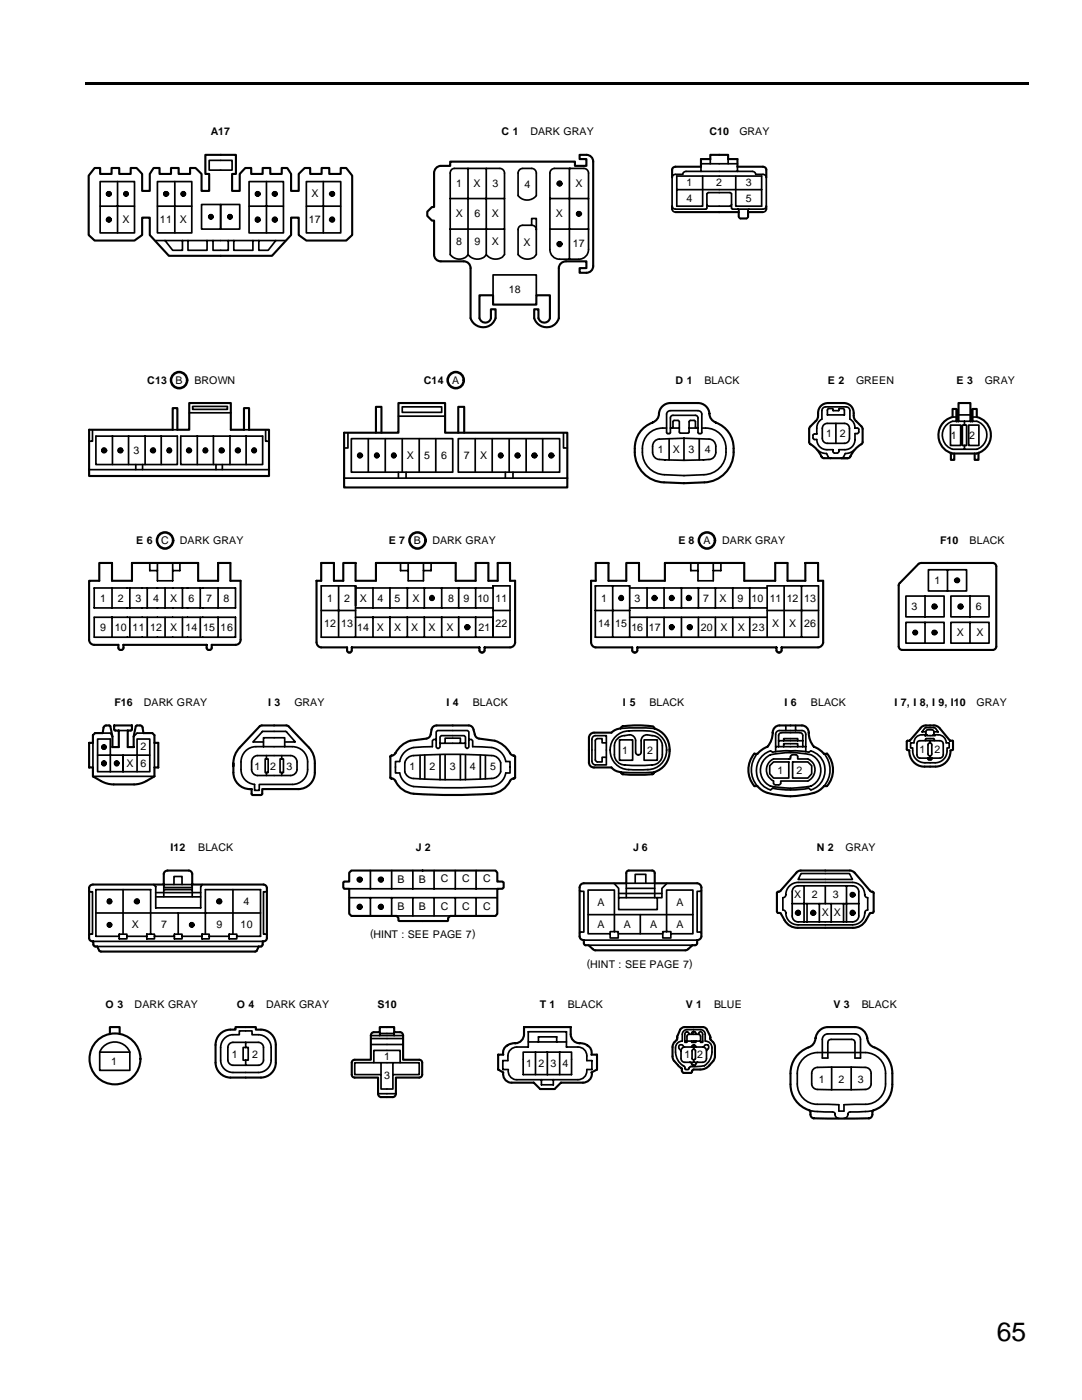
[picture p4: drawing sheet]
<svg xmlns="http://www.w3.org/2000/svg" width="216mm" height="279mm" viewBox="0 0 216 279" stroke-linecap="round" stroke-linejoin="round" font-family="sans-serif">
<path d="M17 16.5h188.3v.5h-188.3z" fill-rule="evenodd" fill="#000"/>
<g fill="none" stroke="#000" stroke-width=".34">
<path d="M20 36.2h6.8v10.3h-6.8zM21.6 38.4v.6M21.8 38.4v.6M23.5 36.2v10.3M25.1 38.4v.6M25.2 38.4v.6M31.4 36.2h6.9v10.3h-6.9zM33 38.4v.6M33.3 38.4v.6M34.9 36.2v10.3M36.5 38.4v.6M36.7 38.4v.6"/>
<path d="M41.7 32h4.6v2h-4.6zM49.7 36.2h6.9v10.3h-6.9zM51.3 38.4v.6M51.6 38.4v.6M53.2 36.2v10.3M54.8 38.4v.6M54.9 38.4v.6M61.1 36.2h6.9v10.3h-6.9zM64.5 36.2v10.3M66.2 38.4v.6M66.4 38.4v.6M89.8 39.6h10.9"/>
<path d="M90.1 33.9l.6-.3h9a.94 .94 0 0 1 1 .9v16.3a2.22 2.22 0 0 1-3.7 0 2.22 2.22 0 0 1-3.6 0 2.15 2.15 0 0 1-3.6 0v-16.3zM93.4 33.6v17.2M97 33.6v17.2M103.7 33.9l.6-.3h1.8a.94 .94 0 0 1 .9 .9v4.5a2.3 2.3 0 0 1-3.6 0v-4.5zM109.7 39.6h7.7M110 33.9l.7-.3h5.8a.94 .94 0 0 1 .9 .9v15.3a1.92 1.92 0 0 1-1.9 1.9h-3.8a1.92 1.92 0 0 1-2-1.9v-15.3zM111.6 36.3v.6M111.8 36.3v.6M113.6 33.6v18.1M134.3 35l.5-.2h1.4a.65 .65 0 0 1 .7-.6h13.2a.65 .65 0 0 1 .7 .6h1.4a.65 .65 0 0 1 .7 .6v5.7a.65 .65 0 0 1-.7 .6h-6.1l-.1-.2v-2.8l-.4-.3-4.4 .1-.1 .2v2.8l-.2 .2h-6.1a.65 .65 0 0 1-.7-.6v-5.7zM135 37.8h17M139.9 33.3v.9"/>
<path d="M139.9 32.7h7.3M140.2 35.1v6h-5.2v-6h17v6h-5.2v-6M141.7 31.8v.9M145.3 31.8v.9M147.2 33.3v.9M20 41.1h6.8M21.6 43.5v.6M21.8 43.5v.6M31.1 48h25.9M31.4 41.1h6.9M32.9 48l1.6 2h1.9v-2M37.5 48v2h3.8v-2"/>
<path d="M40.2 40.8h3.8v4.9h-3.8zM42 42.9v.7M42.2 42.9v.7M42.5 48v2h3.1v-2M44 40.8h3.8v4.9h-3.8zM45.8 42.9v.7M46 42.9v.7M46.7 48v2h3.8v-2M49.7 41.1h6.9M51.3 43.5v.6M51.6 43.5v.6M51.6 48v2h1.9l1.5-2"/>
<path d="M54.8 43.5v.6M54.9 43.5v.6M61.1 41.1h6.9M66.2 43.5v.6M66.4 43.5v.6M89.8 45.7h10.9M98.4 58.9v-4h8.6v4M106.1 45h-1.8a.87 .87 0 0 0-.9 .8v5a2.26 2.26 0 0 0 3.6 0v-5M106.1 45a.87 .87 0 0 1 .9 .8M106.1 45v-1.4h.9v2.2M109.7 45.7h7.7M111.6 48.3v.7"/>
<path d="M111.8 48.3v.7M115.4 42.3v.7M115.7 42.3v.7M134.1 41.7a.65 .65 0 0 0 .7 .6M141.1 40.8l.3 .3h4.2l.4-.3M147.2 41.7l.2 .6M147.4 43.3l.3 .3M149.3 43.3l-.4 .3M149.4 41.7l-.1 .6M152.9 41.7a.65 .65 0 0 1-.7 .6M17.8 93.7h35.9M18.5 85.8v2.3h-.7"/>
<path d="M19.1 87h16.3v5.7h-16.3zM20.7 89.6v.6M20.9 89.6v.6M22.4 87v5.7M24 89.6v.6M24.1 89.6v.6M25.7 87v5.7M27.1 92.7v1M28.4 92.7v1M29 87v5.7M30.4 89.6v.6M30.6 89.6v.6"/>
<path d="M32.2 87v5.7M33.7 89.6v.6M33.9 89.6v.6M34.5 85.8h.9M36.1 87h16.3v5.7h-16.3zM37.6 89.6v.6M37.8 82.4h8.3M37.8 89.6v.6M38.4 81.1h7v.6h-7zM39.4 87v5.7M40.9 89.6v.6M41.1 89.6v.6"/>
<path d="M42.6 87v5.7M43.1 92.7v1M44.1 89.6v.6M44.4 89.6v.6M44.4 92.7v1M45.9 87v5.7M47.4 89.6v.6M47.6 89.6v.6M48.7 85.8h1M49.1 87v5.7M50.6 89.6v.6M50.8 89.6v.6"/>
<path d="M53 85.8v2.3h.7M68.7 95.4h44.5M69.4 86.4v3h-.7M70.1 87.5h20.2v6.7h-20.2zM71.7 90.6v.6M72 90.6v.6M73.5 87.5v6.7M75.1 90.6v.6M75.3 90.6v.6M76.9 87.5v6.7M78.5 90.6v.6M78.7 90.6v.6"/>
<path d="M79.5 83.1h9.3M79.5 94.2v1.2M80.3 81.2h7.8v1.1h-7.8zM80.3 87.5v6.7M81 94.2v1.2M83.7 87.5v6.7M87 87.5v6.7M91.4 87.5h20.3v6.7h-20.3zM94.8 87.5v6.7M98.2 87.5v6.7M99.8 90.6v.6M100 90.6v.6"/>
<path d="M100.8 94.2v1.2M101.6 87.5v6.7M102.4 94.2v1.2M103.2 90.6v.6M103.4 90.6v.6M105 87.5v6.7M106.5 90.6v.6M106.8 90.6v.6M108.3 87.5v6.7M109.9 90.6v.6M110.2 90.6v.6M112.4 86.4v3h.8"/>
<path d="M133 85.4a4.2 4.2 0 0 0-4.8 4.9 4.5 4.5 0 0 0 4.4 4.4l3.9 .2 4-.2a4.8 4.8 0 0 0 4.3-3.4 4.8 4.8 0 0 0-1.7-5.2 4.7 4.7 0 0 0-3.1-.7M133.2 82.2l.6-.2h5.5a.75 .75 0 0 1 .7 .6v3.9l-.7-.1v-3l-.3-.4-4.7-.1-.3 .1-.2 .4-.1 3-.4 .1-.3-.2v-3.7zM133.5 87.5v4.3M133.8 85.4h1.8M134 85.4l.3-.2v-1l.2-.3h.8l.3 .3v2l.1 .2h1.5l.3-.1v-2.1l.3-.3 .9 .1 .1 1.2 .2 .2M136.5 87.5l-4.9 .1a1.4 1.4 0 0 0-1.4 1.5 2.09 2.09 0 0 0 .9 2.5l5.4 .3M136.5 87.5l5 .1a1.4 1.4 0 0 1 1.3 1.5 2.09 2.09 0 0 1-.9 2.5l-5.4 .3M136.5 87.5v4.4M137.5 85.4h1.8M139.5 87.5v4.3M163.1 89.7l1 .7 .8 .1 .5 .8 .3 .1M164.3 84.9l.5-.4h.3h3.4a.98 .98 0 0 1 1 1v2a.98 .98 0 0 1-1 1h-3.4a.98 .98 0 0 1-1-1v-2z"/>
<path d="M165.2 81.6l.9-.1 .1 .4 1.1 .1 .2-.5 .9 .1 .1 1.2h-3.4zM166.8 84.5v4M170.5 89.7l-1 .7-.8 .1-.5 .8-.3 .1M170.6 85.4l.6 .1 .2 .2-.1 .7-.3 .1h-.4v1.3M170.6 85.4a1.93 1.93 0 0 0-1-1.7v-1.7a.76 .76 0 0 0-.8-.8h-4a.76 .76 0 0 0-.8 .8v1.7a1.88 1.88 0 0 0-1 1.7v1.2h-.6l-.2 .3 .1 .6 .3 .2h.4a2.01 2.01 0 0 0 2 2h1.2l.1 .5 .2 .2h.7l.2-.7a2.69 2.69 0 0 0 2.9-1l.3-1M170.6 85.3v.1M189.7 84.8h2v4.1h-2zM190.1 83.2h.7M190.8 84.1a2.82 2.82 0 0 0-2.6 1.7 2.82 2.82 0 0 0 .7 3.2l1.2 .7h4.8a2.94 2.94 0 0 0 2-2.8 2.94 2.94 0 0 0-2-2.8h-.8M191.3 82.8h2.3M191.3 84.1h2.3M192 84.8h.9v4.1h-.9z"/>
<path d="M192.4 84.1v.7M192.4 88.9v.8M193.3 84.8h2v4.1h-2zM194.1 83.2h.8M22.4 117.3v4h24.6v-4h-28.2v4h3.6M25.9 117.3v4M29.4 117.3v4M29.9 112.4v1.5h1.5M31.4 112.4v3.5h3.1v-3.5M32.9 117.3v4M35.9 112.4v1.5h-1.4M36.4 117.3v4"/>
<path d="M40 117.3v4M43.5 117.3v4M67.6 116.9v10.3M71 117.3h27.4M74.4 117.3v4h3.4M77.8 117.3v4M79.9 112.4v1.5h1.5M81.3 117.3v4h3.4M81.4 112.4v3.5h3.1v-3.5M84.7 117.3v4M86 112.4v1.5h-1.5M86.1 119v.7"/>
<path d="M86.3 119v.7M88.1 117.3v4h3.4M91.5 117.3v4h3.4M94.9 117.3v4h3.5M98.4 116.9h3.4v10.3h-3.4zM122.3 116.9v10.3M123.9 119v.7M124 119v.7M125.6 117.3h27.5M129.1 117.3v4M130.5 119v.7M130.7 119v.7"/>
<path d="M132.5 117.3v4M133.9 119v.7M134.1 119v.7M136 117.3v4M137.3 119v.7M137.6 119v.7M137.8 112.4v1.5h1.5M139.3 112.4v3.5h3v-3.5M139.4 117.3v4M142.7 117.3v4M143.8 112.4v1.5h-1.5M146.2 117.3v4"/>
<path d="M149.6 117.3v4M156.5 116.9v10.3M159.9 116.9v10.3M180.8 119h7.6v4.1h-7.6zM184.6 119v4.1M185.3 113.7h7.6v4.2h-7.6zM189.1 113.7v4.2M189.7 119h7.7v4.1h-7.7zM190.8 115.5v.7M191.1 115.5v.7M193.5 119v4.1M22.4 123.2v4h24.6v-4h-28.2v4h3.6"/>
<path d="M25.9 123.2v4M29.4 123.2v4M32.9 123.2v4M36.4 123.2v4M40 123.2v4M43.5 123.2v4M64.1 121.8h6.9M71 123.2h27.4M71 127.2v-10.3h-6.9v10.3h10.3M71 121.3h3.4M74.4 123.2v4h3.4M77.8 127.2h3.5"/>
<path d="M77.8 121.3h3.5M77.8 123.2v4M81.3 123.2v4h3.4M84.7 127.2h3.4M84.7 121.3h3.4M84.7 123.2v4M88.1 123.2v4h3.4M91.5 123.2v4h3.4M93.1 124.9v.6M93.4 124.9v.6M94.9 123.2v4h3.5M98.4 121.8h3.4"/>
<path d="M118.8 121.8h6.8M125.6 123.2h27.5M125.6 127.2v-10.3h-6.8v10.3h44.5v-10.3h-10.2v10.3M125.6 121.3h27.5M129.1 123.2v4M132.5 123.2v4M133.9 124.9v.6M134.1 124.9v.6M136 123.2v4M137.6 124.9v.6M137.8 124.9v.6M139.4 123.2v4"/>
<path d="M142.7 123.2v4M146.2 123.2v4M149.6 123.2v4M153.1 121.8h10.2M180.8 124.2h7.6v4.2h-7.6zM182.5 125.9v.7M182.7 125.9v.7M184.6 124.2v4.2M186.4 120.7v.6M186.4 125.9v.7M186.6 120.7v.6M186.6 125.9v.7"/>
<path d="M189.7 124.2h7.7v4.2h-7.7zM191.6 120.7v.6M191.8 120.7v.6M193.5 124.2v4.2M18.5 154.9h12.3M18.5 148.3v4.9M19.5 147.5h2.5v6.5h-2.5zM19.5 150.7h5.1M20.5 146.3h1.5l.4 .7M20.7 148.8v.6M20.7 152v.7M20.8 148.8v.6"/>
<path d="M20.8 152.1v.6M22 154h2.6M23.2 152v.7M23.4 152.1v.6M23.7 145.8h1.8M24.6 150.7h2.7v-3.2h2.6v6.5h-5.3M24.6 150.7v3.3M28.6 146.3h-1.3l-.6 .7M29.9 150.7h-2.6v3.3M30.8 148.3v4.9M49.2 149.7l1.2-.6 .7-.1h7.2a3 3 0 0 1 3.1 3.1 3.9 3.9 0 0 1-1.2 3.8l-1.2 .6h-.7h-6.6v1.2h-.9v-1.2a2.95 2.95 0 0 1-2.7-2.9 4.1 4.1 0 0 1 1.1-3.9zM50.7 151l.7-.2h6.6a1.3 1.3 0 0 1 1.3 1.3v1.5a1.28 1.28 0 0 1-1.3 1.2h-6.6a1.21 1.21 0 0 1-1.2-1.2l.1-1.9z"/>
<path d="M52.6 148.1h-2.1l1.9-2.1h4.6l1.9 2.1h-2.1M52.6 149v-1.8h4.2v1.8M52.9 151.5h.6v2.7h-.6zM53.2 150.8v.7M53.2 154.2v.6M55.9 151.5h.7v2.7h-.7zM56.2 150.8v.7M56.2 154.2v.6M80.5 150.4a3.8 3.8 0 0 1 3.3-1.3l2.5-.1v-1.2l.2-.2h.5v-1.6l.3-.2h6l.3 .2v1.6h.5l.2 .2v1.2l2.5 .1a3.6 3.6 0 0 1 4.1 2.9h.9v2.3h-.9a3.6 3.6 0 0 1-4.1 2.7l-5.2 .2a74.4 74.4 0 0 1-9.6-.4 3.3 3.3 0 0 1-2.2-2.5h-.9v-2.3h.9l.1-.6zM81.2 151.4a3.1 3.1 0 0 1 2.7-.7l6.4-.2 6.5 .2a2.72 2.72 0 0 1 2.9 1.1l.2 .4v1.8a1.92 1.92 0 0 1-1.8 1.4l-6.5 .2-6.4-.1a8.5 8.5 0 0 1-3.6-.4l-.7-.7-.1-.4v-1.8zM83.8 150.8v4.6M84.8 150.7v4.7"/>
<path d="M87 147.6v1.5l.3 .3h.2l.3-.3v-2l.3-.3h4.5l.3 .3v2l.2 .3 .5-.3v-1.5M87.8 150.6v5M87.8 148.3h5.1M88.8 148.3v-1h3.1v1M88.8 150.6v5M91.9 150.6v5M92.9 150.6v5M95.8 150.7v4.7M96.9 150.8v4.6M118.3 147l.5-.2h2.2v5.9h-2.2a.75 .75 0 0 1-.7-.8v-4.3zM121 148.3h-.9v-.9h-.9l-.3 .2-.1 4 .4 .5h.9v-1h.9M122.9 147a4.9 4.9 0 0 1 3.9-1.2h1.8a3.9 3.9 0 0 1 4.4 3.9 3.9 3.9 0 0 1-4.4 3.9h-2.5a3.9 3.9 0 0 1-4-2.1 3.9 3.9 0 0 1 .8-4.5z"/>
<path d="M123.2 147.4a3.4 3.4 0 0 1 2.8-.7 1.21 1.21 0 0 1 .8 1.1v2.3a.55 .55 0 0 0 .6 .5 .55 .55 0 0 0 .5-.5v-2.3a1.16 1.16 0 0 1 1.2-1.2 3.1 3.1 0 0 1 2.8 1.2 4.4 4.4 0 0 1-.3 4.3 5.3 5.3 0 0 1-3.6 .7l-2.7-.1a2.29 2.29 0 0 1-2.7-2.1 3.4 3.4 0 0 1 .6-3.2zM123.6 147.7h2.6v4h-2.6zM123.9 145.4l3.3-.2 3.4 .2M123.9 154.1l3.3 .1 3.4-.1M128.5 147.7h2.6v4h-2.6zM151.1 150.4a5 5 0 0 0 0 6.5M151.9 151l1.2-.9 .7-.2 .4 .2 2.9-.3 2.5 .1 1.8 .2 .4-.2a4.1 4.1 0 0 1 2.8 3.9 4.1 4.1 0 0 1-2.8 3.8l-.4-.3a19.3 19.3 0 0 1-7.2 0l-.4 .3a4.1 4.1 0 0 1-1.9-6.6zM152.7 151.4a3.4 3.4 0 0 1 2.8-1.1 19 19 0 0 1 6.3 .3 3.4 3.4 0 0 1 2 3.4 3.4 3.4 0 0 1-2.6 3l-1.2 .1a19.6 19.6 0 0 1-6.2-.2 3.5 3.5 0 0 1-1.1-5.5zM153.5 152.1l.8-.6h3.4l.1-.7a1.07 1.07 0 0 1 1.2-.1l.1 .1 .1 .7h2a2.41 2.41 0 0 1 1.4 2.2 2.41 2.41 0 0 1-1.4 2.2h-5.4l-.1 .6a1.14 1.14 0 0 1-1.3 0l-.1-.6a2.44 2.44 0 0 1-.8-3.8zM153.6 152.8l.7-.7h3.1v3.2h-3.1l-.7-.9zM154.8 150v-3.4a.76 .76 0 0 1 .7-.8h4.5a.76 .76 0 0 1 .8 .8v3.4M154.8 149h6"/>
<path d="M155.4 149v-2.2a.58 .58 0 0 1 .6-.6h3.6a.58 .58 0 0 1 .6 .6v2.2M155.4 147.8h4.8M156.4 149v-.6h2.8v.6M156.4 147.8v-.4h2.8v.4M156.8 144.8v1M157.7 151v.1M158.2 152.1h3l.8 .7v1.6l-.8 .9h-3zM158.7 144.8v1M164.4 150.4a5 5 0 0 1 0 6.5M183.1 148l.5-.2h3.9a.65 .65 0 0 1 .7 .6v2.2a.73 .73 0 0 1-.7 .7h-3.9a.65 .65 0 0 1-.6-.7v-2.2zM184.7 147.8l.1-.4h1.5l.1 .4M184.7 146v.8a1.63 1.63 0 0 0-2.3 1.5h-.7v1h.4a2.47 2.47 0 0 0 2.5 2.9 3.9 3.9 0 0 0 3.8-.8 2.75 2.75 0 0 0 .6-2.1h.4v-1h-.6a1.72 1.72 0 0 0-2.2-1.7v.2h-.2v-.8"/>
<path d="M184.7 146l.2-.3 .3-.1 1 .1 .2 .3M184.7 146h-.7l.5-.6 .3-.2h1.6l.3 .2 .5 .6h-.8M184.7 146.6h.3v.2h1.2v-.2h.2M185.2 151.3l.1 .3h.6v-.3M185.6 148.3h-.2l-.2 .4v1.8l.2 .3 .2 .1M185.6 148.3l.3 .2v.2v1.8v.2l-.3 .2M185.6 147.8v.5M185.6 150.9v.4M17.8 177.8l.2 .2h.5v8.4h-.5l-.2 .3M21.8 179.6v.7M21.9 179.6v.6M24.6 177.5v8.9"/>
<path d="M27.3 179.6v.7M27.4 179.6v.6M30.6 176.5l.5 .5v4.2h8.9v-4.2l.4-.5M31.1 178.1h8.9M31.1 179h8.9M32.7 177l.2 .1h5.3l.2-.1M32.7 177.7l.2-.2h5.3l.2 .2M32.7 179v-2.5h5.7v2.5M34.7 176.5v-1.6h1.6v1.6M43.7 179.6v.7M43.9 179.6v.6M46.5 177.5v8.9"/>
<path d="M53.3 177.8l-.2 .2h-.5v8.4h.5l.2 .3M69.7 177.4h29.5M69.7 179.2h29.5M71.7 175.3v.6M71.9 175.3v.6M73.9 173.7v3.7M73.9 179.2v3.6M75.9 175.3v.6M76.1 175.3v.6M78.1 173.7v3.7M78.1 179.2v3.6M82.4 173.7v3.7"/>
<path d="M82.4 179.2v3.6M86.6 173.7v3.7M86.6 179.2v3.6M90.8 173.7v3.7M90.8 179.2v3.6M95 173.7v3.7M95 179.2v3.6M115.7 177.7l.2 .2h.6v8.1h-.6l-.2 .3M122.5 176.3l.9 1v4.2h7.7v-2.3h1v-1.9l1-1M123.4 179.2h7.7M123.4 178.3h8.7M125 177.3h5.6"/>
<path d="M125 179.2v-2.9h5.6v2.9M126.7 176.3v-1.8h2.2v1.8M140 177.7l-.3 .2h-.6v8.1h.6l.3 .3M157.3 177a2.45 2.45 0 0 1 2-.9h10.8a2.55 2.55 0 0 1 2.5 2.7l.5 .4v2.4a.58 .58 0 0 0-.5 .6 2.38 2.38 0 0 1-2.5 2.4h-10.8a2.47 2.47 0 0 1-2.5-2.6l-.6-.4v-2.4a.58 .58 0 0 0 .6-.6l.1-.6zM158.5 177l.8-.2h10.8a1.24 1.24 0 0 1 1.3 1.2v4.8a1.22 1.22 0 0 1-1.3 1.2h-10.8a1.16 1.16 0 0 1-1.2-1.2v-4.8v-.4zM159.9 174.3h9.6l.6 1.2h-10.8zM160.4 176.8v7.2M164.7 176.8v3.5M168.9 176.8v7.2M170 178.2v.7M170.3 178.2v.7M18.6 187.9h33.8"/>
<path d="M19.1 182.2h32.9M19.4 188.9h32.2M21.8 184.2v.7M21.9 184.2v.7M23.8 186.4h1.5v1h-1.5zM25.3 186.9h4M29.3 186.4h1.5v1h-1.5zM30.1 186.4v-8.9h-11v9.4h4.7M30.8 186.9h4M34.8 186.4h1.5v1h-1.5zM35.6 182.2v4.2M36.3 186.9h4"/>
<path d="M38.2 184.2v.7M38.4 184.2v.7M40.3 186.4h1.4v1h-1.4zM41 186.4v-8.9h11v9.4h-4.8M41.7 186.9h4M45.7 186.4h1.5v1h-1.5zM71.7 180.7v.6M71.9 180.7v.6M75.9 180.7v.6M76.1 180.7v.6M79.2 182.8h10.6M116.5 187.6h22.6"/>
<path d="M117.3 182.5h21M117.4 188.6h20.8M121.8 185.9h1.6v1.3h-1.6zM122.6 185.9v-8.3h-5.3v8.8h4.5M123.4 186.4h8.8M127.8 182.5v3.9M132.2 185.9h1.7v1.3h-1.7zM133 185.9v-8.3h5.3v8.8h-4.4M158.1 180.3h13.3M159.2 181.9v.6M159.3 181.9v.6M161 180.3v3.7"/>
<path d="M162.1 181.9v.6M162.4 181.9v.6M163.5 180.3v3.7M165.9 180.3v3.7M168.3 180.3v3.7M170 181.9v.6M170.3 181.9v.6M19.9 210h6v3.6h-6zM19.9 210a3.2 3.2 0 0 1 3-2.1 3.2 3.2 0 0 1 3 2.1M44.9 207.1a3.4 3.4 0 0 1 2.9-.6v-.8h2.5v.8a3.1 3.1 0 0 1 3.5 1.4 8.1 8.1 0 0 1 .2 4.2 2.57 2.57 0 0 1-2.4 1.9h-5.1a2.46 2.46 0 0 1-2.5-2.4v-2.6a2.59 2.59 0 0 1 .9-1.9zM45.8 208.3l.7-.3h5.1a1.03 1.03 0 0 1 1 1v2.6a1.09 1.09 0 0 1-1 1h-5.1a1.09 1.09 0 0 1-1-1v-2.6zM49 209h-.5v2.6h.5"/>
<path d="M49 209h.5v2.6h-.5M49 208v1M49 211.6v1M70.8 212.1h3.8v-2.5h5.2v2.5h3.9v2.4h-5.3v2.8h-2.4v-2.8h-5.2zM74 206.7h6.4M74 207.3h6.4M74 208.4h6.4M74.6 212.1h5.2M75.4 218.3h3.6M75.8 206v.7M75.8 206.2h2.9M76 212.1v2.4"/>
<path d="M78.4 212.1v2.4M78.7 206v.7M101.3 213.4h-1v-1.7h1a2.04 2.04 0 0 1 1.8-2.7h2.3v-3.1h7.6v3.1h2.3a1.74 1.74 0 0 1 1.8 1.7v1h1v1.7h-1a1.78 1.78 0 0 1-1.8 2.1h-12.2a1.72 1.72 0 0 1-1.7-2.1M104.4 210h9.6v4.5h-9.6zM105.4 207.9h7.6M106.8 210v4.5M107.4 207.9v-1h3.7v1M108 215.5v1h2.4v-1M109.2 210v4.5M111.7 210v4.5M135.9 209.7a.76 .76 0 0 1 .8-.7h3.5a.76 .76 0 0 1 .8 .7M136.4 205.8l.7-.3h2.7a.94 .94 0 0 1 .9 .9v1.4a1.34 1.34 0 0 1 1.4 1.3 3.6 3.6 0 0 1-1.6 3.6l-2.7 .2-.6 .5h-.4l-.2-.5a3.5 3.5 0 0 1-1.6-4.6l.7-.5h.4v-1.4z"/>
<path d="M136.5 209l-.3-.4a.48 .48 0 0 0-.6 0 .48 .48 0 0 0 0 .7l.3 .4M137.5 206.4l-.2-.4-.2-.1-.4 .3v1.8h.4v-.2M137.5 206.4l-.4 .2v1.2h2.7l-.1-1.2-.3-.2M137.5 206.4h1.9M137.7 212l.3 .1 .3 .5 .4-.1 .2-.4 .3-.1M138 206.4v-.3l.3-.2 .4 .1 .2 .4M138 209a.42 .42 0 0 1 .4-.5 .42 .42 0 0 1 .5 .5M138 207.8v.2h.9v-.2M138.1 209.6a.33 .33 0 0 1 .4-.2 .33 .33 0 0 1 .3 .3v1.5l-.2 .3h-.3l-.2-.3zM138.4 209v.4M138.4 211.5v.5M139.4 206.4l.2-.4 .2-.1 .4 .3v1.8h-.4v-.2"/>
<path d="M140.4 209l.2-.4a.48 .48 0 0 1 .7 0 .48 .48 0 0 1 0 .7l-.3 .4v1.5a.76 .76 0 0 1-.8 .8h-3.5a.76 .76 0 0 1-.8-.8v-1.5M160.3 211.3a4.4 4.4 0 0 1 3.8-1.2h6.6a6.7 6.7 0 0 1 4.2 .7 4.1 4.1 0 0 1 1.8 3.4 5.8 5.8 0 0 1-1.2 5 4.7 4.7 0 0 1-4 1.2l-3.1 .1v1.2h-1v-1.2l-3.1-.1a4.3 4.3 0 0 1-5.1-3.3 8.5 8.5 0 0 1 .6-5.2zM162.2 213.5a1.87 1.87 0 0 1 1.9-.5h6.6a4.8 4.8 0 0 1 2.6 .2l.5 .6v2.5a1.13 1.13 0 0 1-1.2 1.1l-7.5 .1a4.9 4.9 0 0 1-2.7-.3l-.4-.5v-.4v-2.1zM164.5 206.5l.7-.2h5.4a1.12 1.12 0 0 1 1.1 1.1v3.8h-1.1v-3.1a.62 .62 0 0 0-.7-.7h-4a.62 .62 0 0 0-.7 .7v3.1h-1.1v-3.8v-.3zM165.9 212.9v4.6M169.8 212.9v4.6M161.5 221.6l1.1 .2 2.5 .1a1.64 1.64 0 0 1 1.5 .3 .85 .85 0 0 0 .8 1M174.3 221.6l-1.2 .2-2.4 .1a1.51 1.51 0 0 0-1.5 .3v.3a.75 .75 0 0 1-.8 .7"/>
<circle cx="21.7" cy="38.7" r=".35"/>
<circle cx="21.7" cy="38.7" r=".44"/>
<circle cx="25.1" cy="38.7" r=".43"/>
<circle cx="25.2" cy="38.7" r=".33"/>
<circle cx="33.1" cy="38.7" r=".33"/>
<circle cx="33.2" cy="38.7" r=".46"/>
<circle cx="36.6" cy="38.7" r=".43"/>
<circle cx="36.6" cy="38.7" r=".33"/>
<circle cx="51.4" cy="38.7" r=".33"/>
<circle cx="51.4" cy="38.7" r=".46"/>
<circle cx="54.9" cy="38.7" r=".44"/>
<circle cx="54.9" cy="38.7" r=".33"/>
<circle cx="66.3" cy="38.7" r=".44"/>
<circle cx="66.3" cy="38.7" r=".33"/>
<circle cx="111.7" cy="36.6" r=".45"/>
<circle cx="111.7" cy="36.7" r=".34"/>
<circle cx="21.7" cy="43.8" r=".45"/>
<circle cx="21.7" cy="43.8" r=".36"/>
<circle cx="42.1" cy="43.3" r=".43"/>
<circle cx="42.1" cy="43.3" r=".33"/>
<circle cx="45.9" cy="43.3" r=".43"/>
<circle cx="45.9" cy="43.3" r=".33"/>
<circle cx="51.4" cy="43.8" r=".34"/>
<circle cx="51.4" cy="43.8" r=".48"/>
<circle cx="54.8" cy="43.8" r=".45"/>
<circle cx="54.9" cy="43.8" r=".34"/>
<circle cx="66.3" cy="43.8" r=".45"/>
<circle cx="66.3" cy="43.8" r=".34"/>
<circle cx="111.6" cy="48.7" r=".45"/>
<circle cx="111.7" cy="48.7" r=".33"/>
<circle cx="115.5" cy="42.7" r=".33"/>
<circle cx="115.5" cy="42.7" r=".46"/>
<circle cx="20.7" cy="89.9" r=".34"/>
<circle cx="20.8" cy="89.9" r=".48"/>
<circle cx="24" cy="89.9" r=".45"/>
<circle cx="24" cy="89.9" r=".34"/>
<circle cx="30.5" cy="89.9" r=".45"/>
<circle cx="30.6" cy="89.9" r=".35"/>
<circle cx="33.8" cy="89.9" r=".45"/>
<circle cx="33.8" cy="89.9" r=".34"/>
<circle cx="37.7" cy="89.9" r=".46"/>
<circle cx="37.7" cy="89.9" r=".37"/>
<circle cx="41" cy="89.9" r=".45"/>
<circle cx="41" cy="89.9" r=".34"/>
<circle cx="44.2" cy="89.9" r=".34"/>
<circle cx="44.2" cy="89.9" r=".48"/>
<circle cx="47.5" cy="89.9" r=".45"/>
<circle cx="47.5" cy="89.9" r=".34"/>
<circle cx="50.7" cy="89.9" r=".45"/>
<circle cx="50.7" cy="89.9" r=".34"/>
<circle cx="71.8" cy="90.9" r=".34"/>
<circle cx="71.8" cy="90.9" r=".47"/>
<circle cx="75.2" cy="90.9" r=".44"/>
<circle cx="75.2" cy="90.9" r=".34"/>
<circle cx="78.6" cy="90.9" r=".44"/>
<circle cx="78.6" cy="90.9" r=".34"/>
<circle cx="99.9" cy="90.9" r=".44"/>
<circle cx="99.9" cy="90.9" r=".34"/>
<circle cx="103.3" cy="90.9" r=".45"/>
<circle cx="103.3" cy="90.9" r=".34"/>
<circle cx="106.7" cy="90.9" r=".45"/>
<circle cx="106.7" cy="90.9" r=".36"/>
<circle cx="110" cy="90.9" r=".34"/>
<circle cx="110" cy="90.9" r=".47"/>
<circle cx="86.2" cy="119.3" r=".45"/>
<circle cx="86.2" cy="119.4" r=".33"/>
<circle cx="123.9" cy="119.3" r=".45"/>
<circle cx="124" cy="119.4" r=".33"/>
<circle cx="130.6" cy="119.3" r=".46"/>
<circle cx="130.6" cy="119.4" r=".36"/>
<circle cx="134" cy="119.3" r=".45"/>
<circle cx="134" cy="119.4" r=".33"/>
<circle cx="137.4" cy="119.4" r=".33"/>
<circle cx="137.4" cy="119.3" r=".48"/>
<circle cx="191" cy="115.8" r=".44"/>
<circle cx="191" cy="115.8" r=".35"/>
<circle cx="93.2" cy="125.1" r=".34"/>
<circle cx="93.3" cy="125.2" r=".48"/>
<circle cx="134" cy="125.2" r=".45"/>
<circle cx="134" cy="125.1" r=".34"/>
<circle cx="137.6" cy="125.2" r=".45"/>
<circle cx="137.7" cy="125.1" r=".34"/>
<circle cx="182.6" cy="126.2" r=".43"/>
<circle cx="182.6" cy="126.2" r=".33"/>
<circle cx="186.4" cy="121.1" r=".34"/>
<circle cx="186.4" cy="126.2" r=".33"/>
<circle cx="186.5" cy="121" r=".48"/>
<circle cx="186.5" cy="126.2" r=".46"/>
<circle cx="191.7" cy="121" r=".45"/>
<circle cx="191.7" cy="121.1" r=".34"/>
<circle cx="20.7" cy="152.3" r=".45"/>
<circle cx="20.7" cy="149.1" r=".43"/>
<circle cx="20.7" cy="152.3" r=".34"/>
<circle cx="20.7" cy="149.1" r=".33"/>
<circle cx="23.3" cy="152.3" r=".45"/>
<circle cx="23.3" cy="152.3" r=".34"/>
<circle cx="21.8" cy="179.9" r=".45"/>
<circle cx="21.8" cy="179.9" r=".34"/>
<circle cx="27.3" cy="179.9" r=".45"/>
<circle cx="27.3" cy="179.9" r=".34"/>
<circle cx="43.7" cy="179.9" r=".45"/>
<circle cx="43.8" cy="179.9" r=".34"/>
<circle cx="71.8" cy="175.5" r=".45"/>
<circle cx="71.8" cy="175.5" r=".34"/>
<circle cx="76" cy="175.5" r=".45"/>
<circle cx="76" cy="175.5" r=".34"/>
<circle cx="170.1" cy="178.6" r=".33"/>
<circle cx="170.1" cy="178.6" r=".46"/>
<circle cx="21.8" cy="184.6" r=".43"/>
<circle cx="21.8" cy="184.6" r=".33"/>
<circle cx="38.3" cy="184.6" r=".43"/>
<circle cx="38.3" cy="184.6" r=".33"/>
<circle cx="71.8" cy="181" r=".45"/>
<circle cx="71.8" cy="181" r=".34"/>
<circle cx="76" cy="181" r=".45"/>
<circle cx="76" cy="181" r=".34"/>
<circle cx="159.2" cy="182.2" r=".45"/>
<circle cx="159.3" cy="182.2" r=".33"/>
<circle cx="162.3" cy="182.2" r=".46"/>
<circle cx="162.3" cy="182.2" r=".36"/>
<circle cx="170.1" cy="182.2" r=".33"/>
<circle cx="170.1" cy="182.2" r=".48"/>
</g>
<g fill="none" stroke="#000" stroke-width=".42">
<path d="M18.9 33.5h1.1v1.2h2.3v-1.2h1.5v1.2h2.3v-1.2h1.2l1.1 1.2v3.4h1.5v-3.4l.7-1.2h1.2v1.2h2.3v-1.2h1.5v1.2h2.3v-1.2h1.1l1.2 1.2v3.4h1.5v-3.4h-.7v-3.8h6.1v3.8h-.8v3.4h1.5v-3.4l1.1-1.2h1.2v1.2h2.3v-1.2h1.5v1.2h2.3v-1.2h1.1l.8 1.2v3.4h1.5v-3.4l1.2-1.2h1.1v1.2h2.3v-1.2h1.5v1.2h2.3v-1.2h1.1l1.2 1.6v11.8l-1.2 1.1h-8l-1.5-1.1v-3.5h-1.5v3.5l-3.8 4.2h-20.6l-3.8-4.2v-3.5h-1.5v3.5l-1.6 1.1h-7.9l-1.2-1.1v-11.8zM87.2 33.4l.8-.3h1.8v-.8h24.9v.8h2.3v-1.3h-1.3v-.9h1.3a1.34 1.34 0 0 1 1.4 1.4v20.8a1.34 1.34 0 0 1-1.4 1.3h-1.3v-.9h1.3v-1.3h-4.1a1.42 1.42 0 0 0-1.4 1.3v10a2.57 2.57 0 0 1-2.4 1.8 2.57 2.57 0 0 1-2.5-1.8v-1.8h.8v1.8a1.18 1.18 0 0 0 1.2 .9 1.18 1.18 0 0 0 1.1-.9v-4.6h-2.7v1.9h-8.6v-1.9h-2.7v4.6a1.18 1.18 0 0 0 1.1 .9 1.18 1.18 0 0 0 1.2-.9v-1.8h.9v1.8a2.63 2.63 0 0 1-2.5 1.8 2.63 2.63 0 0 1-2.5-1.8v-10a1.34 1.34 0 0 0-1.4-1.3h-4.5a1.34 1.34 0 0 1-1.4-1.4v-6.8h-.4l-.9-.9v-.9l.9-.9h.4v-6.8l.1-.4zM134.1 35.4v-1.5a.65 .65 0 0 1 .7-.6h5.1v-1.5h1.8v-.9h3.6v.9h1.9v1.5h5a.65 .65 0 0 1 .7 .6v1.5M134.1 41.1v.6M134.8 42.3h12.6v1M147.7 43.6h1.2M152.2 42.3h-2.9v1M152.9 41.1v.6M17.8 85.8h16.7v-4.4h.9v4.4h2.4v-5.4h8.3v5.4h2.6v-4.4h1v4.4h4v9.2h-35.9zM68.7 86.4h10.8v-6h9.3v6h24.4v10.9h-44.5zM75 86.4v-5.2h1.1v5.2M91.4 86.4v-5.2h1.2v5.2"/>
<path d="M132.2 81l1-.5 .6-.1h5.5a2.4 2.4 0 0 1 2.3 2.6 2.54 2.54 0 0 0 2 1.7 5.6 5.6 0 0 1 2.8 5.6 6.1 6.1 0 0 1-5.9 6l-4 .1-4-.1a6.3 6.3 0 0 1-5.8-7.7 5.7 5.7 0 0 1 3.9-4.5 1.8 1.8 0 0 0 .9-1.6l.1-.5zM163.8 81l.9-.5 3.6-.1a2.05 2.05 0 0 1 2 2.6l.1 .3a3.3 3.3 0 0 0 1.5 1.8l.2 .5v2.8a8.6 8.6 0 0 0-2.7 3h-5.2a8.6 8.6 0 0 0-2.7-3v-2.8l.2-.5a3.3 3.3 0 0 0 1.5-1.8v-.3a2.37 2.37 0 0 1 .6-2zM189.7 90.3v1.5h.7v-1.3M190.1 81.6h.7v2.5h.5v-3.7h2.3v3.7h.5v-2.5h.8v1.6a3.8 3.8 0 0 1 2.8 3.7 3.8 3.8 0 0 1-2.8 3.6h-4.8a3.8 3.8 0 0 1-2.8-3.6 3.8 3.8 0 0 1 2.8-3.7zM195.2 90.3v1.5h-.7v-1.3M19.8 112.4h2.6v3.5h3.9v-3.5h13.2v3.5h4v-3.5h2.5v3.5h2v11.8a.98 .98 0 0 1-1 1h-4.8v.6a.52 .52 0 0 1-.5 .4 .52 .52 0 0 1-.5-.4v-.6h-16.6v.6a.52 .52 0 0 1-.5 .4 .52 .52 0 0 1-.5-.4v-.6h-4.8a1.03 1.03 0 0 1-1-1v-11.8h2zM64.1 112.4h2.5v3.5h1.9v-3.5h2.5v3.5h4v-3.5h15.9v3.5h4v-3.5h2.6v3.5h1.8v-3.5h2.5v3.5h1v12.3a1.03 1.03 0 0 1-1 1h-5.1v.6a.52 .52 0 0 1-.5 .4 .52 .52 0 0 1-.5-.4v-.6h-25.5l-.1 .8-.5 .2-.3-.2v-.8h-5.2a1.02 1.02 0 0 1-.9-1v-12.3h.9zM118.9 112.4h2.5v3.5h3.6v-3.5h2.5v3.5h5.2v-3.5h15.8v3.5h6.2v-3.5h2.4v3.5h3.6v-3.5h2.5v3.5h1.1v12.3a1.09 1.09 0 0 1-1.1 1h-7.2v.6a.52 .52 0 0 1-.6 .4 .52 .52 0 0 1-.5-.4v-.6h-27.7v.6a.52 .52 0 0 1-.5 .4 .52 .52 0 0 1-.5-.4v-.6h-7.3a1.02 1.02 0 0 1-1-1v-12.3h1zM183.3 112.5l.5-.1h14.3a.73 .73 0 0 1 .7 .6v16a.73 .73 0 0 1-.7 .7h-18.1a.73 .73 0 0 1-.7-.7l.1-12.4zM19 146.3h1.5l.3-1.3a1 1 0 0 1 1.2-.1l.4 2.1v2.1h1.3v-3.3l-.9-.1v-.9h3.5v.9l-.8 .1v3.3h1.2v-2.1l.5-2.2a1.2 1.2 0 0 1 1.2 .2l.2 1.3h1.8l.4 .4v1.6h.8v4.9h-.8v1.7a8.2 8.2 0 0 1-3.5 1.6h-4.6l-1.1-.1a8.9 8.9 0 0 1-3.1-1.5v-1.7h-.7v-4.9h.7v-1.6zM51.8 144.9l.4-.1 5.3 .1 4.1 4.3a4.4 4.4 0 0 1 1.2 3.1 4.8 4.8 0 0 1-.9 4.2 3.3 3.3 0 0 1-2.4 1h-7.2v.9l-.3 .3-1.7-.1-.1-1.1a3.3 3.3 0 0 1-3.6-3.3 5.9 5.9 0 0 1 .8-4.5zM78 150.8l.6-.1a6.2 6.2 0 0 1 3.3-2.9l3.2-.4a.99 .99 0 0 0 .8-.8l.2-1a1.01 1.01 0 0 1 1-.8h6.5a.99 .99 0 0 1 .9 .8 1.83 1.83 0 0 0 .8 1.7l3.4 .5a5.9 5.9 0 0 1 3.4 2.9l.5 .1 .2 .2v4.2l-.1 .1-.4 .1a1.66 1.66 0 0 0-.9 1.1 4.9 4.9 0 0 1-4.6 2l-6.5 .2-5.1-.1a8.9 8.9 0 0 1-4.5-.8 7 7 0 0 1-2.1-2.3l-.7-.2-.1-4.3z"/>
<path d="M117.8 146.5l.7-.3h3.5l.7-.5 1.2-.3 .2-.4a20.1 20.1 0 0 1 6.3 0l.2 .4a4.6 4.6 0 0 1 3 4.3 4.6 4.6 0 0 1-3 4.4l-.2 .3-1 .2-5.1-.1-.4-.4-1.2-.4-.7-.5h-3.5a.98 .98 0 0 1-1-1.1v-4.9zM150.5 150.5h.6l1.2-1a2.99 2.99 0 0 0 1.8-2.8 1.58 1.58 0 0 1 1.4-1.9h4.5a1.58 1.58 0 0 1 1.4 1.9l.2 1a2.66 2.66 0 0 0 1.7 1.8l1.1 1h.6M150.5 150.4a5 5 0 0 0 0 6.5h.6a5.4 5.4 0 0 0 4 1.8 15.5 15.5 0 0 0 8.2-.8l1.1-1h.6a5 5 0 0 0 0-6.5M181 147.9l.5-.1 2.1-2.4a1.23 1.23 0 0 1 1.1-.6h1.7a1.48 1.48 0 0 1 1.1 .6l2.1 2.4 .6 .1-.1 1.7-.4 .2a3 3 0 0 1-3 3.2h-2.2a2.99 2.99 0 0 1-3.1-3.2l-.5-.3zM18 176.7l.5-.2h14.2v-2.1a.75 .75 0 0 1 .7-.7h4.3a.73 .73 0 0 1 .7 .7v2.1h14.2a.73 .73 0 0 1 .7 .7v10a.7 .7 0 0 1-.9 .7v.8l-.3 .2h-.5l-.4 .8-.3 .2h-30.7l-.4-.2-.4-.8-.6-.1-.1-.1-.2-.8a.69 .69 0 0 1-.7-.7v-10zM69.7 174.2l.4-.5h28.8l.3 .5v1.7h1l.3 .2v1l-.3 .3h-1v5l-.3 .4h-9.1l-.4 .4-.1 .6h-9.6l-.2-.1v-.5l-.3-.4h-9.1l-.4-.4v-5h-1l-.2-.3v-1l.2-.2h1zM115.9 176.5l.6-.2h8.5v-2.1v-.2l.5-.3 4.9 .1 .2 .4v2.1h8.5a.91 .91 0 0 1 .9 .8v9.8a.84 .84 0 0 1-.9 .7v.6l-.2 .4h-.7l-1 .9-.5 .2h-17.9l-.4-.2-1-.9h-.7l-.2-.4v-.6a.78 .78 0 0 1-.8-.7v-9.8zM159.1 174l.7-.3h9.8l.5 .2 .4 .3 3.2 3.7 .6 .2v3.8a.63 .63 0 0 1-.7 .4 4.4 4.4 0 0 1-2.4 2.7l-1 .2h-11a2.92 2.92 0 0 1-2.7-1.6l-.7-1.3-.4-.1a.31 .31 0 0 1-.4-.3l.1-3.8 .6-.2zM21.9 206.3v-1.3h2v1.3M44.1 206.2a3.6 3.6 0 0 1 2.9-.7v-.5h4.1v.5a3.2 3.2 0 0 1 3.9 3v3.6a3 3 0 0 1-2.9 3h-6.1a3 3 0 0 1-3-3v-3.6a3.1 3.1 0 0 1 1.1-2.3zM74.2 206.2l.4-.2h1.2v-1h2.9v1h1.1a.65 .65 0 0 1 .6 .7v4.8h3.3a.58 .58 0 0 1 .5 .6v2.4a.58 .58 0 0 1-.5 .6h-4.7v3.2a.65 .65 0 0 1-.6 .6h-2.4a.65 .65 0 0 1-.6-.6v-3.2h-4.6a.58 .58 0 0 1-.6-.6v-2.4a.58 .58 0 0 1 .6-.6h3.2v-4.8zM104.6 205h9.3a2.68 2.68 0 0 0 .8 2.9l.5 .2a2.69 2.69 0 0 1 2.8 1.5v.9h1.1v2.9l-1.1 .6a1.67 1.67 0 0 1-1.7 2.1h-4.4l-1.2 1.2h-2.9l-1.3-1.2h-4.4a1.7 1.7 0 0 1-1.7-2.1l-1-.6v-2.9h1a2.16 2.16 0 0 1 2.5-2.3 1.77 1.77 0 0 0 1.7-1.8z"/>
<path d="M135.9 205.3l.7-.3h3.7l.5 .1 .8 1.6 .2 .8 .6 .6 .2 .6v2.4a3.8 3.8 0 0 1-1.7 2.1 4.7 4.7 0 0 1-2.6 .3l-.5 .6h-1.4l-.3-.4a.72 .72 0 0 0-.6-.9l-.2-.2a2.45 2.45 0 0 1-1.1-1.5v-2.4l.2-.6 .7-.8v-.5zM163.5 205.6l1.1-.5 .6-.1h5.4a2.67 2.67 0 0 1 2.6 2.7 1.93 1.93 0 0 0 1.3 1.3 5.5 5.5 0 0 1 3.6 5.2 8.1 8.1 0 0 1-.8 5.1 6.6 6.6 0 0 1-3.2 2.5v.1a.95 .95 0 0 1-.7 1.3h-11a1.06 1.06 0 0 1-.7-1.4 6.2 6.2 0 0 1-3.8-3.9 11.1 11.1 0 0 1 .4-6.1 5.9 5.9 0 0 1 3.5-3 2.05 2.05 0 0 0 .9-1.6l.2-.6z"/>
<circle cx="22.9" cy="211.3" r="5.1"/>
</g>
<g fill="none" stroke="#000" stroke-width=".51">
<circle cx="35.7" cy="75.9" r="1.61"/>
<circle cx="90.9" cy="75.9" r="1.61"/>
<circle cx="32.9" cy="107.9" r="1.61"/>
<circle cx="83.3" cy="107.9" r="1.61"/>
<circle cx="141.1" cy="107.9" r="1.6"/>
</g>
<text font-size="5.3" x="198.9" y="267.5">65</text>
<g font-size="2.1">
<text x="42.1" y="27">A17</text>
<text x="100.1" y="27">C 1</text>
<text x="105.8" y="27">DARK GRAY</text>
<text x="141.6" y="27">C10</text>
<text x="147.6" y="27">GRAY</text>
<text x="62.1" y="39.4">X</text>
<text x="91" y="37.3">1</text>
<text x="94.5" y="37.3">X</text>
<text x="98.3" y="37.3">3</text>
<text x="104.6" y="37.5">4</text>
<text x="114.8" y="37.3">X</text>
<text x="137" y="37.2">1</text>
<text x="137" y="40.2">4</text>
<text x="142.9" y="37.2">2</text>
<text x="148.8" y="37.2">3</text>
<text x="148.8" y="40.2">5</text>
<text x="24.5" y="44.5">X</text>
<text x="31.9" y="44.5">11</text>
<text x="35.9" y="44.5">X</text>
<text x="61.6" y="44.5">17</text>
<text x="90.9" y="43.3">X</text>
<text x="94.7" y="43.3">6</text>
<text x="98.1" y="43.3">X</text>
<text x="110.9" y="43.3">X</text>
<text x="91" y="48.9">8</text>
<text x="94.7" y="48.9">9</text>
<text x="98.1" y="48.9">X</text>
<text x="104.5" y="49">X</text>
<text x="114.3" y="49.4">17</text>
<text x="101.5" y="58.5">18</text>
<text x="29.4" y="76.5">C13</text>
<text x="35.1" y="76.5">B</text>
<text x="38.8" y="76.5">BROWN</text>
<text x="84.6" y="76.5">C14</text>
<text x="90.3" y="76.5">A</text>
<text x="134.8" y="76.5">D 1</text>
<text x="140.5" y="76.5">BLACK</text>
<text x="165.2" y="76.5">E 2</text>
<text x="170.9" y="76.5">GREEN</text>
<text x="190.8" y="76.5">E 3</text>
<text x="196.5" y="76.5">GRAY</text>
<text x="164.8" y="87.2">1</text>
<text x="167.6" y="87.2">2</text>
<text x="189.7" y="87.5">1</text>
<text x="193.4" y="87.5">2</text>
<text x="26.7" y="90.6">3</text>
<text x="81.2" y="91.6">X</text>
<text x="84.7" y="91.6">5</text>
<text x="88.1" y="91.6">6</text>
<text x="92.5" y="91.6">7</text>
<text x="95.8" y="91.6">X</text>
<text x="131.2" y="90.3">1</text>
<text x="134.3" y="90.3">X</text>
<text x="137.4" y="90.3">3</text>
<text x="140.6" y="90.3">4</text>
<text x="27.2" y="108.5">E 6</text>
<text x="32.2" y="108.5">C</text>
<text x="35.9" y="108.5">DARK GRAY</text>
<text x="77.6" y="108.5">E 7</text>
<text x="82.6" y="108.5">B</text>
<text x="86.3" y="108.5">DARK GRAY</text>
<text x="135.4" y="108.5">E 8</text>
<text x="140.4" y="108.5">A</text>
<text x="144.1" y="108.5">DARK GRAY</text>
<text x="187.6" y="108.5">F10</text>
<text x="193.5" y="108.5">BLACK</text>
<text x="186.4" y="116.6">1</text>
<text x="20" y="120.1">1</text>
<text x="20" y="125.9">9</text>
<text x="22.9" y="125.9">10</text>
<text x="23.5" y="120.1">2</text>
<text x="26.4" y="125.9">11</text>
<text x="27" y="120.1">3</text>
<text x="30" y="125.9">12</text>
<text x="30.6" y="120.1">4</text>
<text x="34" y="125.9">X</text>
<text x="34" y="120.1">X</text>
<text x="37" y="125.9">14</text>
<text x="37.6" y="120.1">6</text>
<text x="40.6" y="125.9">15</text>
<text x="41.1" y="120.1">7</text>
<text x="44" y="125.9">16</text>
<text x="44.6" y="120.1">8</text>
<text x="64.7" y="125.2">12</text>
<text x="65.3" y="120.1">1</text>
<text x="68.1" y="125.2">13</text>
<text x="68.7" y="120.1">2</text>
<text x="71.3" y="125.9">14</text>
<text x="71.8" y="120.1">X</text>
<text x="75.2" y="125.9">X</text>
<text x="75.4" y="120.1">4</text>
<text x="78.7" y="125.9">X</text>
<text x="78.7" y="120.1">5</text>
<text x="82" y="125.9">X</text>
<text x="82.3" y="120.1">X</text>
<text x="85.5" y="125.9">X</text>
<text x="89.1" y="125.9">X</text>
<text x="89.4" y="120.1">8</text>
<text x="92.5" y="120.1">9</text>
<text x="95.2" y="120.1">10 11</text>
<text x="95.5" y="125.9">21</text>
<text x="98.9" y="125.2">22</text>
<text x="119.4" y="125.2">14 15</text>
<text x="120" y="120.1">1</text>
<text x="126" y="125.9">16 17</text>
<text x="126.6" y="120.1">3</text>
<text x="139.9" y="125.9">20</text>
<text x="140.3" y="120.1">7</text>
<text x="143.6" y="120.1">X</text>
<text x="143.8" y="125.9">X</text>
<text x="147.2" y="120.1">9</text>
<text x="147.2" y="125.9">X</text>
<text x="149.9" y="120.1">10 11</text>
<text x="150.1" y="125.9">23</text>
<text x="154.1" y="125.2">X</text>
<text x="157" y="120.1">12</text>
<text x="157.5" y="125.2">X</text>
<text x="160.4" y="125.2">26</text>
<text x="160.4" y="120.1">13</text>
<text x="181.9" y="121.8">3</text>
<text x="194.7" y="121.8">6</text>
<text x="190.9" y="127">X</text>
<text x="194.8" y="126.9">X</text>
<text x="22.9" y="141">F16</text>
<text x="28.7" y="141">DARK GRAY</text>
<text x="53.5" y="141">I 3</text>
<text x="58.8" y="141">GRAY</text>
<text x="89.1" y="141">I 4</text>
<text x="94.3" y="141">BLACK</text>
<text x="124.3" y="141">I 5</text>
<text x="129.6" y="141">BLACK</text>
<text x="156.5" y="141">I 6</text>
<text x="161.8" y="141">BLACK</text>
<text x="178.5" y="141">I 7, I 8, I 9, I10</text>
<text x="194.8" y="141">GRAY</text>
<text x="28" y="149.8">2</text>
<text x="25.2" y="153.1">X 6</text>
<text x="50.8" y="153.6">1</text>
<text x="53.9" y="153.6">2</text>
<text x="57.1" y="153.6">3</text>
<text x="81.7" y="153.8">1</text>
<text x="85.7" y="153.8">2</text>
<text x="89.7" y="153.8">3</text>
<text x="93.7" y="153.8">4</text>
<text x="97.8" y="153.8">5</text>
<text x="124.1" y="150.5">1</text>
<text x="129.1" y="150.5">2</text>
<text x="155.1" y="154.4">1</text>
<text x="158.9" y="154.4">2</text>
<text x="183.5" y="150.3">1</text>
<text x="186.4" y="150.3">2</text>
<text x="34" y="169.9">I12</text>
<text x="39.5" y="169.9">BLACK</text>
<text x="83" y="169.9">J 2</text>
<text x="126.3" y="169.9">J 6</text>
<text x="163" y="169.9">N 2</text>
<text x="168.7" y="169.9">GRAY</text>
<text x="79.3" y="176.3">B</text>
<text x="83.6" y="176.3">B</text>
<text x="88" y="176.1">C</text>
<text x="92.2" y="176.1">C</text>
<text x="96.4" y="176.1">C</text>
<text x="158.5" y="179.2">X</text>
<text x="162" y="179.2">2</text>
<text x="166.2" y="179.2">3</text>
<text x="26.3" y="185.3">X</text>
<text x="32.2" y="185.3">7</text>
<text x="43.2" y="185.3">9</text>
<text x="48" y="185.3">10</text>
<text x="48.6" y="180.6">4</text>
<text x="79.3" y="181.7">B</text>
<text x="83.6" y="181.7">B</text>
<text x="88" y="181.6">C</text>
<text x="92.2" y="181.6">C</text>
<text x="96.4" y="181.6">C</text>
<text x="119.2" y="180.8">A</text>
<text x="119.2" y="185.2">A</text>
<text x="124.5" y="185.2">A</text>
<text x="129.7" y="185.2">A</text>
<text x="135" y="180.8">A</text>
<text x="135" y="185.2">A</text>
<text x="164" y="182.9">X X</text>
<text x="73.8" y="186.9">(HINT : SEE PAGE 7)</text>
<text x="117.1" y="193">(HINT : SEE PAGE 7)</text>
<text x="21.1" y="201.2">O 3</text>
<text x="26.8" y="201.2">DARK GRAY</text>
<text x="47.2" y="201.2">O 4</text>
<text x="53.1" y="201.2">DARK GRAY</text>
<text x="75.4" y="201.2">S10</text>
<text x="107.7" y="201.2">T 1</text>
<text x="113.3" y="201.2">BLACK</text>
<text x="136.8" y="201.2">V 1</text>
<text x="142.5" y="201.2">BLUE</text>
<text x="166.3" y="201.2">V 3</text>
<text x="172" y="201.2">BLACK</text>
<text x="22.2" y="212.5">1</text>
<text x="46.2" y="211.1">1</text>
<text x="50.3" y="211.1">2</text>
<text x="76.6" y="211.6">1</text>
<text x="76.6" y="215.4">3</text>
<text x="105" y="212.9">1 2 3 4</text>
<text x="136.6" y="211.2">1 2</text>
<text x="163.4" y="216.2">1</text>
<text x="167.3" y="216.2">2</text>
<text x="171.2" y="216.2">3</text>
</g>
</svg>
